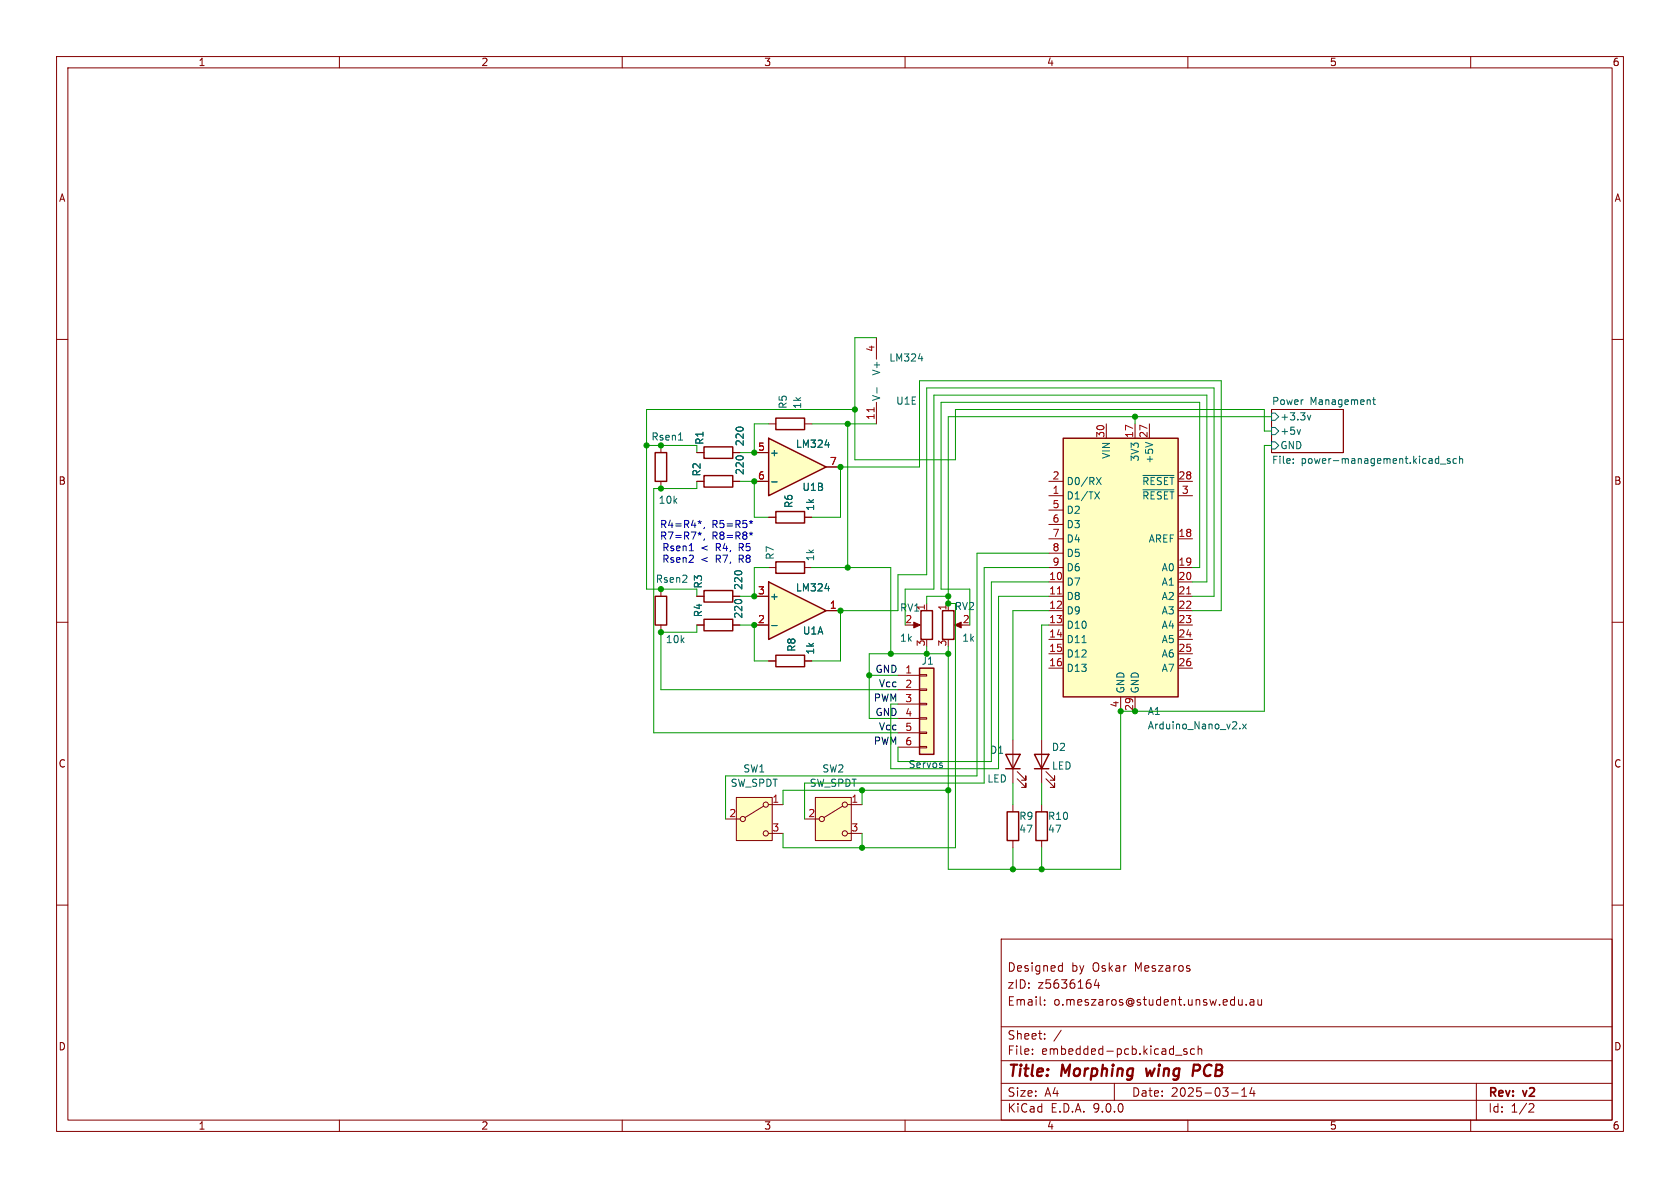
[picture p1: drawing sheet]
<svg xmlns="http://www.w3.org/2000/svg" width="297mm" height="210mm" viewBox="0 0 297 210" stroke-linecap="round" stroke-linejoin="round" font-family="sans-serif">
<g fill="none" stroke="#840000" stroke-width=".18">
<path d="M10 10h277v190h-277zM12 12h273v186h-273zM60 10v2M110 10v2M160 10v2M210 10v2M260 10v2M10 60h2M135.9 74.9h1.3M142.2 74.9h1.3M224.8 72.4h12.7v7.6h-12.7zM285 60h2"/>
<path d="M10 110h2M123.2 105.4h1.3M129.5 105.4h1.3M285 110h2M179.1 130.8v7.6M179.8 137.7l1.6 1.5v-.8v.8h-.8M179.8 136.4l1.6 1.5v-.7v.7h-.8M179.1 142.2v1.3M179.1 148.6v1.3M10 160h2M177 166h108v32h-108zM184.7 176.8v.1"/>
<path d="M184.7 177.6v.1M187.4 170.7l.4 .1M187.8 170.2v1.5M187.8 171.6l-.4 .1M193.8 173.1l-.3 1.1h.9M194.2 173.7v1M219 177.5l.2 .2 .4-.1M219.6 176.7v1M220.3 177.6v.1M221 176.8h.6l.1 .9M221.7 177.1h-.5a.29 .29 0 0 0-.2 .3 .29 .29 0 0 0 .2 .3l.5-.1M222.4 176.7l.1 .9 .3 .1 .2-.1"/>
<path d="M223 176.7v1M285 160h2M60 198v2M110 198v2M160 198v2M177 194.5h108M177 191.5h108M177 187.5h108M177 181.5h108M182.5 186.3v.1M182.5 185.5v.1M184.7 183.6v.1"/>
<path d="M184.7 182.8v.1M187.6 182.1l-1.3 2M197 191.5v3M207.8 186.5h1.2M209.8 185.5l-.3-.1-.3 .2 .1 .2 .5 .2v.3h-.6M210 198v2M211.2 185.5l-.5-.1-.2 .3v.4l.1 .2h.6M211.8 185.5l.2-.1 .4 .1 .1 .9M211.8 184.9v1.5M217.7 193.2h1.2M219.5 193.8h.9M219.5 192.7l.5-.4v1.5"/>
<path d="M221.3 192.2l-.3 1.1h.9M221.7 192.8v1M260 198v2M261 191.5v6.5M270.5 195.1l.5 .1 .2 .3-1 1.1h1"/>
</g>
<path d="M202.6 188.9l.2 1.3 .5-.9M211.8 188.2h-.7l-.3 2M211.9 189.2l-1 .1" fill="none" stroke="#840000" stroke-width=".4"/>
<g fill="none" stroke="#006464" stroke-width=".18">
<path d="M224.8 73h.6l.7 .7-.7 .6h-.6zM224.8 75.6h.6l.7 .6-.7 .6h-.6zM224.8 78.1h.6l.7 .6-.7 .7h-.6zM229.9 75.9l-.3 .9M231.1 73.4l.3 .8 .3-.8M242.7 70.7h.5M242.9 70.2v1.1l.3 .2M228.6 81.8v.1M228.6 81.1v.2M254.6 82h1M256.3 81.1h-.3l-.1 .2v.1l.4 .2v.3h-.4M257.5 81.1h-.4l-.2 .2 .1 .6h.5"/>
<path d="M258 81.2l.2-.1h.3l.1 .8M258 80.6v1.3"/>
</g>
<path d="M137.2 73.9h5v2h-5zM124.5 104.4h5v2h-5zM177.8 133.4h2.5l-1.2 2.5zM177.8 135.9h2.5M178.1 143.5h2v5.1h-2z" fill="none" stroke="#840000" stroke-width=".25"/>
<path d="M144.1 141h6.4v7.6h-6.4z" fill="#ffffc2"/>
<g fill="none" stroke="#840000" stroke-width=".18">
<path d="M116.8 78.7v1.3M116.8 85.1v1.3M123.2 80h1.3M123.2 85.1h1.3M129.5 80h1.3M129.5 85.1h1.3M184.1 130.8v7.6M184.9 137.7l1.5 1.5v-.8v.8h-.7M184.9 136.4l1.5 1.5v-.7v.7h-.7M142.2 144.8h2.6M144.1 141h6.4v7.6h-6.4zM149 142.5l-3.3 2"/>
<path d="M149.9 142.2h2.5M149.9 147.3h2.5M184.1 142.2v1.3M184.1 148.6v1.3"/>
<circle cx="145.3" cy="144.8" r=".46"/>
<circle cx="149.4" cy="142.2" r=".46"/>
<circle cx="149.4" cy="147.3" r=".46"/>
</g>
<path d="M124.5 79h5v2h-5zM115.8 80h2.1v5.1h-2.1zM124.5 84.1h5v2h-5zM182.9 133.4h2.5l-1.3 2.5zM182.9 135.9h2.5M183.1 143.5h2.1v5.1h-2.1z" fill="none" stroke="#840000" stroke-width=".25"/>
<path d="M120 77.8h.7" fill="none" stroke="#006464" stroke-width=".18"/>
<path d="M130.2 141h6.3v7.6h-6.3z" fill="#ffffc2"/>
<g fill="none" stroke="#840000" stroke-width=".18">
<path d="M123.2 110.5h1.3M129.5 110.5h1.3M128.3 144.8h2.5M130.2 141h6.3v7.6h-6.3zM135 142.5l-3.3 2M135.9 142.2h2.5M135.9 147.3h2.5"/>
<circle cx="131.3" cy="144.8" r=".46"/>
<circle cx="135.4" cy="142.2" r=".46"/>
<circle cx="135.4" cy="147.3" r=".46"/>
</g>
<path d="M124.5 109.5h5v2h-5z" fill="none" stroke="#840000" stroke-width=".25"/>
<path d="M162.6 118.1h2.5v15.3h-2.5z" fill="#ffffc2"/>
<path d="M137.2 90.4h5v2.1h-5zM137.2 99.3h5v2h-5zM162.6 118.1h2.5v15.3h-2.5zM166.6 108h2.1v5h-2.1z" fill="none" stroke="#840000" stroke-width=".25"/>
<g fill="none" stroke="#840000" stroke-width=".18">
<path d="M135.9 91.4h1.3M142.2 91.4h1.3M135.9 100.3h1.3M142.2 100.3h1.3M158.7 119.4h3.9M162.6 119.3h1.2v.2h-1.2zM167.6 106.7v1.3M169.2 110.5h1M158.7 121.9h3.9M158.7 124.5h3.9M158.7 127h3.9M158.7 129.5h3.9"/>
<path d="M158.7 132.1h3.9M162.6 121.8h1.2v.2h-1.2zM162.6 124.3h1.2v.3h-1.2zM162.6 126.9h1.2v.2h-1.2zM162.6 129.4h1.2v.3h-1.2zM162.6 132h1.2v.2h-1.2z"/>
</g>
<path d="M166.6 135.3v.3" fill="none" stroke="#006464" stroke-width=".18"/>
<path d="M168.8 110.5l1.1-.5v1z" fill="#840000" stroke="#840000" stroke-width=".18"/>
<path d="M135.9 77.5l10.1 5.1-10.1 5z" fill="#ffffc2"/>
<path d="M135.9 77.5l10.1 5.1-10.1 5zM162.8 108h2v5h-2z" fill="none" stroke="#840000" stroke-width=".25"/>
<path d="M154.9 59.7v3.8M154.9 71.1v3.8M133.3 80h2.6M133.3 85.1h2.6M146 82.6h2.6M161.3 110.5h1M163.8 106.7v1.3" fill="none" stroke="#840000" stroke-width=".18"/>
<path d="M145.9 78.6h.7M155 68.5v1M162.4 63.4h.7M136.4 85.2h1" fill="none" stroke="#006464" stroke-width=".18"/>
<path d="M161.5 110l1.2 .5-1.2 .5z" fill="#840000" stroke="#840000" stroke-width=".18"/>
<path d="M154.5 72.1v.7" fill="none" stroke="#a90000" stroke-width=".18"/>
<path d="M188 77.5h20.3v45.7h-20.3z" fill="#ffffc2"/>
<path d="M188 77.5h20.3v45.7h-20.3zM115.8 105.4h2.1v5.1h-2.1z" fill="none" stroke="#840000" stroke-width=".25"/>
<g fill="none" stroke="#840000" stroke-width=".18">
<path d="M195.6 74.9v2.6M200.7 74.9v2.6M203.2 74.9v2.6M185.4 85.1h2.6M185.4 87.6h2.6M185.4 90.2h2.6M185.4 92.7h2.6M185.4 95.3h2.6M185.4 97.8h2.6M208.3 85.1h2.5M208.3 87.6h2.5M208.3 95.3h2.5"/>
<path d="M116.8 104.1v1.3M116.8 110.5v1.3M185.4 100.3h2.6M185.4 102.9h2.6M185.4 105.4h2.6M185.4 108h2.6M185.4 110.5h2.6M185.4 113h2.6M185.4 115.6h2.6M185.4 118.1h2.6M208.3 100.3h2.5M208.3 102.9h2.5"/>
<path d="M208.3 105.4h2.5M208.3 108h2.5M208.3 110.5h2.5M208.3 113h2.5M208.3 115.6h2.5M208.3 118.1h2.5M198.1 123.2v2.5M200.7 123.2v2.5"/>
</g>
<path d="M202.5 78.2l1.3 .4M193.5 86.9l.9 1.3M193.8 84.4l.9 1.3M194.4 86.9l-.9 1.3M194.7 84.4l-.9 1.3M202.1 84h5.4M202.1 86.6h5.4M191.3 113.6h.7M219.2 128.7v.1M219.7 128l.6 .8M220.3 128l-.6 .8" fill="none" stroke="#006464" stroke-width=".18"/>
<path d="M186.9 105h.8M209.8 105h.7" fill="none" stroke="#a90000" stroke-width=".18"/>
<path d="M135.9 102.9l10.1 5.1-10.1 5z" fill="#ffffc2"/>
<path d="M135.9 102.9l10.1 5.1-10.1 5zM137.2 115.8h5v2.1h-5z" fill="none" stroke="#840000" stroke-width=".25"/>
<g fill="none" stroke="#840000" stroke-width=".18">
<path d="M123.2 80h1.3M123.2 85.1h1.3M129.5 80h1.3M129.5 85.1h1.3M133.3 80h2.6M133.3 85.1h2.6M135.9 91.4h1.3M142.2 91.4h1.3M146 82.6h2.6M123.2 105.4h1.3M123.2 110.5h1.3M129.5 105.4h1.3"/>
<path d="M129.5 110.5h1.3M133.3 105.4h2.6M133.3 110.5h2.6M135.9 116.8h1.3M142.2 116.8h1.3M146 108h2.6"/>
</g>
<path d="M145.9 78.6h.7M136.4 85.2h1M136.4 110.6h1M145.9 104h.7" fill="none" stroke="#006464" stroke-width=".18"/>
<g fill="none" stroke="#009600" stroke-width=".18">
<path d="M154.9 59.7h-3.8v21.6h17.8v-8.9h54.6v3.8h1.3M114.3 78.7h8.9v1.3M135.9 74.9h-2.6v5.1h-2.5M143.5 74.9h11.4M149.9 74.9v25.4M151.1 72.4h-36.8v31.7h8.9v1.3M200.7 73.7v1.2M224.8 78.7h-1.3v47h-25.4v28h-30.5v-39.4M224.8 73.7h-57.2v33h1.3v43.2h-30.5v-2.6M123.2 85.1v1.3h-7.6v43.1h43.1M130.8 85.1h2.5v6.3h2.6M143.5 91.4h5.1v-8.8h14v-15.3h53.3v40.7h-5.1"/>
<path d="M185.4 97.8h-12.7v39.4h-44.4v7.6M123.2 110.5v1.3h-6.4v10.1h41.9M130.8 110.5h2.5v6.3h2.6M135.9 100.3h-2.6v5.1h-2.5M143.5 100.3h14v15.3M153.7 119.4h5M163.8 114.3v1.3M167.6 105.4h-3.8v1.3M167.6 115.6h-13.9v11.4h5M185.4 108h-6.3v22.8M185.4 100.3h-11.4v38.1h-31.8v6.4M185.4 102.9h-10.1v31.7h-16.6v-2.5"/>
<path d="M185.4 110.5h-1.3v20.3M185.4 105.4h-8.9v30.5h-19v-11.4M210.8 102.9h2.6v-33h-48.3v34.2h-5.1v6.4M210.8 100.3h1.3v-29.2h-45.7v33h5v6.4M210.8 105.4h3.8v-36.8h-50.8v33h-5.1v6.4h-10.1v8.8h-5.1M152.4 139.7v2.5M167.6 139.7h-29.2v2.5M179.1 138.4v3.8M184.1 138.4v3.8M152.4 147.3v2.6M179.1 149.9v3.8M184.1 149.9v3.8"/>
</g>
<g fill="none" stroke="#0000c2" stroke-width=".18">
<path d="M121.9 97.4h.7M124 92.2l-.3 .1 .2 .2M124 94.2l-.3 .2 .2 .2M124.5 93.2l-.1 .3M124.5 95.3l-.1 .2M132.5 92.2l.3 .1M132.5 94.2l.3 .2M132.8 92v.3M132.8 94v.4M132.8 92.3l-.2 .2M132.8 92.3l.2 .2M132.8 94.4l-.2 .2"/>
<path d="M132.8 94.4l.2 .2M133.1 92.2l-.3 .1M133.1 94.2l-.3 .2"/>
</g>
<g fill="#009600" stroke="#009600" stroke-width=".18">
<circle cx="116.8" cy="86.4" r=".46"/>
<circle cx="133.3" cy="85.1" r=".46"/>
<circle cx="133.3" cy="80" r=".46"/>
<circle cx="116.8" cy="78.7" r=".46"/>
<circle cx="114.3" cy="78.7" r=".46"/>
<circle cx="133.3" cy="105.4" r=".46"/>
<circle cx="133.3" cy="110.5" r=".46"/>
<circle cx="184.1" cy="153.7" r=".46"/>
<circle cx="179.1" cy="153.7" r=".46"/>
<circle cx="167.6" cy="115.6" r=".46"/>
<circle cx="163.8" cy="115.6" r=".46"/>
<circle cx="200.7" cy="125.7" r=".46"/>
<circle cx="198.1" cy="125.7" r=".46"/>
<circle cx="152.4" cy="149.9" r=".46"/>
<circle cx="167.6" cy="139.7" r=".46"/>
<circle cx="152.4" cy="139.7" r=".46"/>
<circle cx="167.6" cy="106.7" r=".46"/>
<circle cx="167.6" cy="105.4" r=".46"/>
<circle cx="200.7" cy="73.7" r=".46"/>
<circle cx="151.1" cy="72.4" r=".46"/>
<circle cx="149.9" cy="74.9" r=".46"/>
<circle cx="157.5" cy="115.6" r=".46"/>
<circle cx="153.7" cy="119.4" r=".46"/>
<circle cx="148.6" cy="108" r=".46"/>
<circle cx="149.9" cy="100.3" r=".46"/>
<circle cx="148.6" cy="82.6" r=".46"/>
<circle cx="116.8" cy="111.8" r=".46"/>
<circle cx="116.8" cy="104.1" r=".46"/>
</g>
<g font-size="2.8" fill="#840000">
<text x="178" y="190.9">Title:</text>
<text x="187.7" y="190.9">Morphing</text>
<text x="203.5" y="190.9">wing</text>
<text x="212.5" y="190.9">PCB</text>
</g>
<g font-size="2.1" fill="#840000">
<text x="178" y="172">Designed</text>
<text x="189.4" y="172">by</text>
<text x="193.2" y="172">Oskar</text>
<text x="200.8" y="172">Meszaros</text>
<text x="178" y="178">Email:</text>
<text x="178" y="175">zID:</text>
<text x="183.4" y="175">z5636164</text>
<text x="186.2" y="178">o.meszaros@student.unsw.edu.au</text>
<text x="178" y="184">Sheet:</text>
<text x="178" y="186.7">File:</text>
<text x="184.1" y="186.7">embedded-pcb.kicad_sch</text>
<text x="178" y="196.9">KiCad</text>
<text x="178" y="194.1">Size:</text>
<text x="184.7" y="194.1">A4</text>
<text x="185.7" y="196.9">E.D.A.</text>
<text x="193.3" y="196.9">9.0.0</text>
<text x="200" y="194.1">Date:</text>
<text x="207" y="194.1">2025-03-14</text>
<text x="263" y="194.3">Rev:</text>
<text x="263" y="196.9">Id:</text>
<text x="267.1" y="196.9">1/2</text>
<text x="269.4" y="194.3">v2</text>
</g>
<g font-size="1.8" fill="#840000">
<text x="35" y="11.9">1</text>
<text x="85" y="11.9">2</text>
<text x="135" y="11.9">3</text>
<text x="185" y="11.9">4</text>
<text x="235" y="11.9">5</text>
<text x="285" y="11.9">6</text>
<text x="10.3" y="35.9">A</text>
<text x="285.3" y="35.9">A</text>
<text x="10.3" y="85.9">B</text>
<text x="285.3" y="85.9">B</text>
<text x="10.3" y="135.9">C</text>
<text x="285.3" y="135.9">C</text>
<text x="10.3" y="185.9">D</text>
<text x="285.3" y="185.9">D</text>
<text x="35" y="199.9">1</text>
<text x="85" y="199.9">2</text>
<text x="135" y="199.9">3</text>
<text x="185" y="199.9">4</text>
<text x="235" y="199.9">5</text>
<text x="285" y="199.9">6</text>
</g>
<g font-size="1.8" fill="#a90000">
<text x="154.7" y="62.3" transform="rotate(-90 154.7 62.3)">4</text>
<text x="154.7" y="74.3" transform="rotate(-90 154.7 74.3)">11</text>
<text x="195.3" y="77.5" transform="rotate(-90 195.3 77.5)">30</text>
<text x="200.4" y="77.5" transform="rotate(-90 200.4 77.5)">17</text>
<text x="202.9" y="77.5" transform="rotate(-90 202.9 77.5)">27</text>
<text x="133.9" y="79.8">5</text>
<text x="146.6" y="82.3">7</text>
<text x="133.9" y="84.8">6</text>
<text x="186" y="84.8">2</text>
<text x="186" y="87.4">1</text>
<text x="186" y="89.9">5</text>
<text x="208.2" y="84.8">28</text>
<text x="208.8" y="87.4">3</text>
<text x="186" y="92.5">6</text>
<text x="186" y="95">7</text>
<text x="208.2" y="95">18</text>
<text x="186" y="97.5">8</text>
<text x="186" y="100.1">9</text>
<text x="208.2" y="100.1">19</text>
<text x="133.9" y="105.2">3</text>
<text x="146.6" y="107.7">1</text>
<text x="185.4" y="102.6">10</text>
<text x="185.4" y="105.2">11</text>
<text x="185.4" y="107.7">12</text>
<text x="208.2" y="102.6">20</text>
<text x="208.2" y="105.2">21</text>
<text x="208.2" y="107.7">22</text>
<text x="133.9" y="110.2">2</text>
<text x="159.9" y="110.2">2</text>
<text x="167.4" y="108" transform="rotate(-90 167.4 108)">1</text>
<text x="170.1" y="110.2">2</text>
<text x="185.4" y="110.2">13</text>
<text x="185.4" y="112.8">14</text>
<text x="208.2" y="110.2">23</text>
<text x="208.2" y="112.8">24</text>
<text x="159.9" y="119.1">1</text>
<text x="163.6" y="114.4" transform="rotate(-90 163.6 114.4)">3</text>
<text x="167.4" y="114.4" transform="rotate(-90 167.4 114.4)">3</text>
<text x="185.4" y="115.3">15</text>
<text x="185.4" y="117.9">16</text>
<text x="208.2" y="115.3">25</text>
<text x="208.2" y="117.9">26</text>
<text x="159.9" y="121.7">2</text>
<text x="159.9" y="124.2">3</text>
<text x="197.9" y="125.2" transform="rotate(-90 197.9 125.2)">4</text>
<text x="200.4" y="125.8" transform="rotate(-90 200.4 125.8)">29</text>
<text x="159.9" y="126.7">4</text>
<text x="159.9" y="129.3">5</text>
<text x="159.9" y="131.8">6</text>
<text x="136.5" y="142">1</text>
<text x="150.4" y="142">1</text>
<text x="128.8" y="144.5">2</text>
<text x="136.5" y="147.1">3</text>
<text x="142.8" y="144.5">2</text>
<text x="150.4" y="147.1">3</text>
</g>
<g font-size="1.8" fill="#006464">
<text x="157.1" y="64.1">LM324</text>
<text x="155.8" y="71" transform="rotate(-90 155.8 71)">V-</text>
<text x="155.8" y="66.5" transform="rotate(-90 155.8 66.5)">V+</text>
<text x="158.3" y="71.7">U1E</text>
<text x="224.8" y="71.7">Power</text>
<text x="231.6" y="71.7">Management</text>
<text x="139.3" y="72.4" transform="rotate(-90 139.3 72.4)">R5</text>
<text x="141.8" y="72.4" transform="rotate(-90 141.8 72.4)">1k</text>
<text x="226.3" y="74.5">+3.3v</text>
<text x="226.3" y="77.1">+5v</text>
<text x="115.1" y="78.1">Rsen1</text>
<text x="124.6" y="78.7" transform="rotate(-90 124.6 78.7)">R1</text>
<text x="131.7" y="79" transform="rotate(-90 131.7 79)">220</text>
<text x="136" y="80.9">+</text>
<text x="140.6" y="79.3">LM324</text>
<text x="196.4" y="81.2" transform="rotate(-90 196.4 81.2)">VIN</text>
<text x="201.5" y="81.7" transform="rotate(-90 201.5 81.7)">3V3</text>
<text x="204.1" y="82.1" transform="rotate(-90 204.1 82.1)">+5V</text>
<text x="224.8" y="82.3">File:</text>
<text x="226.3" y="79.6">GND</text>
<text x="230" y="82.3">power-management.kicad_sch</text>
<text x="116.3" y="89.3">10k</text>
<text x="124.1" y="84.3" transform="rotate(-90 124.1 84.3)">R2</text>
<text x="131.7" y="84.1" transform="rotate(-90 131.7 84.1)">220</text>
<text x="140.3" y="89.9" transform="rotate(-90 140.3 89.9)">R6</text>
<text x="141.8" y="87">U1B</text>
<text x="188.5" y="86">D0/RX</text>
<text x="188.5" y="88.5">D1/TX</text>
<text x="201.8" y="86">~{RESET}</text>
<text x="201.8" y="88.5">~{RESET}</text>
<text x="144.1" y="90.4" transform="rotate(-90 144.1 90.4)">1k</text>
<text x="188.5" y="91">D2</text>
<text x="188.5" y="93.6">D3</text>
<text x="137" y="99.1" transform="rotate(-90 137 99.1)">R7</text>
<text x="144.1" y="99.3" transform="rotate(-90 144.1 99.3)">1k</text>
<text x="188.5" y="96.1">D4</text>
<text x="188.5" y="98.7">D5</text>
<text x="188.5" y="101.2">D6</text>
<text x="203" y="96.1">AREF</text>
<text x="205.3" y="101.2">A0</text>
<text x="115.8" y="103.2">Rsen2</text>
<text x="124.3" y="104.1" transform="rotate(-90 124.3 104.1)">R3</text>
<text x="131.4" y="104.4" transform="rotate(-90 131.4 104.4)">220</text>
<text x="136" y="106.3">+</text>
<text x="140.6" y="104.7">LM324</text>
<text x="188.5" y="103.7">D7</text>
<text x="188.5" y="106.3">D8</text>
<text x="205.3" y="103.7">A1</text>
<text x="205.3" y="106.3">A2</text>
<text x="117.6" y="113.9">10k</text>
<text x="124.3" y="109.2" transform="rotate(-90 124.3 109.2)">R4</text>
<text x="131.4" y="109.5" transform="rotate(-90 131.4 109.5)">220</text>
<text x="141.8" y="112.4">U1A</text>
<text x="159" y="108.3">RV1</text>
<text x="159" y="113.6">1k</text>
<text x="163.6" y="108" transform="rotate(-90 163.6 108)">1</text>
<text x="168.7" y="108.1">RV2</text>
<text x="170" y="113.6">1k</text>
<text x="188.5" y="108.8">D9</text>
<text x="188.5" y="111.4">D10</text>
<text x="188.5" y="113.9">D11</text>
<text x="205.3" y="108.8">A3</text>
<text x="205.3" y="111.4">A4</text>
<text x="205.3" y="113.9">A5</text>
<text x="140.8" y="115.3" transform="rotate(-90 140.8 115.3)">R8</text>
<text x="144.1" y="115.8" transform="rotate(-90 144.1 115.8)">1k</text>
<text x="162.8" y="117.7">J1</text>
<text x="188.5" y="116.4">D12</text>
<text x="188.5" y="119">D13</text>
<text x="205.3" y="116.4">A6</text>
<text x="205.3" y="119">A7</text>
<text x="199" y="122.7" transform="rotate(-90 199 122.7)">GND</text>
<text x="201.5" y="122.7" transform="rotate(-90 201.5 122.7)">GND</text>
<text x="202.8" y="126.6">A1</text>
<text x="202.8" y="129.1">Arduino_Nano_v2.x</text>
<text x="131.3" y="136.8">SW1</text>
<text x="145.3" y="136.8">SW2</text>
<text x="160.5" y="136">Servos</text>
<text x="174.9" y="133.5">D1</text>
<text x="185.9" y="132.9">D2</text>
<text x="185.9" y="136.2">LED</text>
<text x="129.1" y="139.3">SW_SPDT</text>
<text x="143" y="139.3">SW_SPDT</text>
<text x="174.5" y="138.5">LED</text>
<text x="180.1" y="145.1">R9</text>
<text x="180.1" y="147.4">47</text>
<text x="185.2" y="145.1">R10</text>
<text x="185.2" y="147.4">47</text>
</g>
<g font-size="1.8" fill="#0000c2">
<text x="116.6" y="93.6">R4=R4*,</text>
<text x="116.6" y="95.6">R7=R7*,</text>
<text x="125.9" y="93.6">R5=R5*</text>
<text x="125.9" y="95.6">R8=R8*</text>
<text x="117" y="97.6">Rsen1</text>
<text x="117" y="99.7">Rsen2</text>
<text x="123.9" y="97.6">&lt;</text>
<text x="123.9" y="99.7">&lt;</text>
<text x="126.6" y="97.6">R4,</text>
<text x="126.6" y="99.7">R7,</text>
<text x="130.9" y="97.6">R5</text>
<text x="130.9" y="99.7">R8</text>
</g>
<g font-size="1.8" fill="#0f0f0f">
<text x="154.7" y="119">GND</text>
<text x="155.3" y="121.6">Vcc</text>
<text x="154.4" y="131.7">PWM</text>
<text x="154.7" y="126.7">GND</text>
<text x="155.3" y="129.2">Vcc</text>
</g>
<text font-size="1.8" fill="#009600" x="154.4" y="124.1">PWM</text>
</svg>
